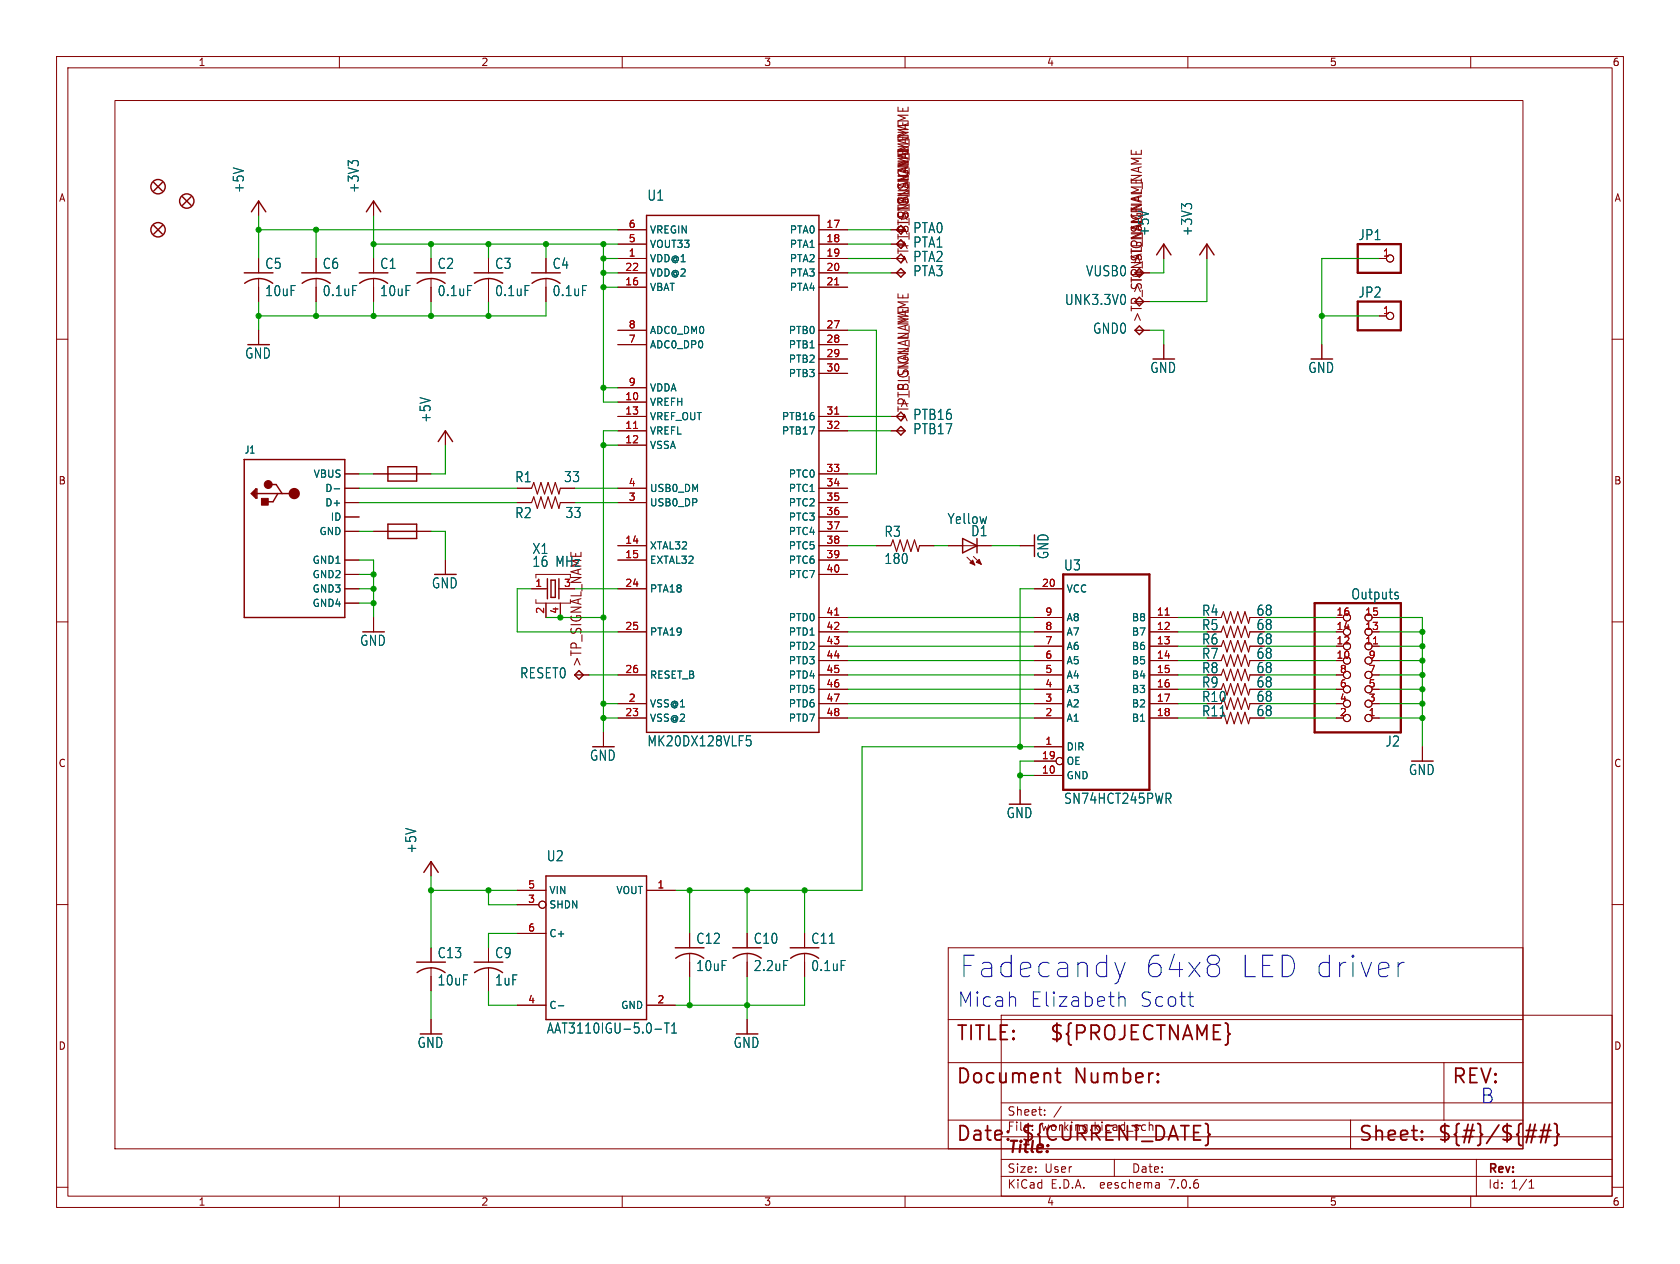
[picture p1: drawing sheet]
<svg xmlns="http://www.w3.org/2000/svg" width="297mm" height="224mm" viewBox="0 0 297 224" stroke-linecap="round" stroke-linejoin="round" font-family="sans-serif">
<g fill="none" stroke="#840000" stroke-width=".18">
<path d="M10 10h277v203.6h-277zM12 12h273v199.6h-273zM20.3 17.8h248.9v185.4h-248.9zM60 10v2M110 10v2M160 10v2M210 10v2M260 10v2M45.7 35.6v2.5M66 35.6v2.5M10 60h2M45.7 45.7v2.6"/>
<path d="M45.7 49.3v4M45.7 58.4v2.6M55.9 45.7v2.6M55.9 49.3v4M66 45.7v2.6M66 49.3v4M76.2 45.7v2.6M76.2 49.3v4M86.4 45.7v2.6M86.4 49.3v4M96.5 45.7v2.6M96.5 49.3v4"/>
<path d="M109.2 40.6h5.1M109.2 58.4h5.1M109.2 45.7h5.1M109.2 50.8h5.1M109.2 43.2h5.1M109.2 48.3h5.1M144.8 40.6h5.1M144.8 58.4h5.1M144.8 45.7h5.1M144.8 50.8h5.1M144.8 43.2h5.1M144.8 48.3h5.1"/>
<path d="M157.5 40.6h2.5M157.5 45.7h2.5M157.5 43.2h2.5M157.5 48.3h2.5M200.7 58.4h2.5M205.7 43.2v2.5M213.4 43.2v2.5M243.8 55.9h1.3M243.8 45.7h1.3M285 60h2M78.7 76.2v2.5M109.2 76.2h5.1"/>
<path d="M109.2 73.7h5.1M109.2 71.1h5.1M109.2 78.7h5.1M109.2 61h5.1M109.2 68.6h5.1M144.8 76.2h5.1M144.8 73.7h5.1M144.8 61h5.1M144.8 63.5h5.1M144.8 66h5.1M157.5 76.2h2.5M157.5 73.7h2.5"/>
<path d="M205.7 61v2.5M233.7 61v2.5M61 99.1h2.5M61 88.9h2.5M61 83.8h2.5M61 86.4h2.5M61 91.4h2.5M61 94h2.5M66 83.8h2.6M66 94h2.6M73.7 83.8h2.5M73.7 94h2.5"/>
<path d="M78.7 99.1v2.5M91.4 88.9h2.6M99.1 88.9h2.5M109.2 96.5h5.1M109.2 99.1h5.1M109.2 88.9h5.1M109.2 86.4h5.1M144.8 96.5h5.1M144.8 99.1h5.1M144.8 88.9h5.1M144.8 83.8h5.1M144.8 86.4h5.1"/>
<path d="M144.8 91.4h5.1M144.8 94h5.1M154.9 96.5h2.6M162.6 96.5h2.5M167.6 96.5h7.7M170.9 98.6l1.4 1.3M172.1 98.4l1.4 1.4M180.3 96.5h2.6M10 110h2M61 104.1h2.5M61 101.6h2.5M61 106.7h2.5"/>
<path d="M66 109.2v2.6M94 104.1h2.8M94.7 106v.7h6.1M96.5 106.7v2.5M98.8 104.1h2.8M99.1 106.7v2.5M100.8 101.6h-6.1v.6M101.6 119.4h2.5M109.2 111.8h5.1M109.2 119.4h5.1M109.2 104.1h5.1M144.8 109.2h5.1"/>
<path d="M144.8 114.3h5.1M144.8 111.8h5.1M144.8 116.8h5.1M144.8 119.4h5.1M144.8 101.6h5.1M182.9 109.2h5.1M182.9 114.3h5.1M182.9 111.8h5.1M182.9 116.8h5.1M182.9 119.4h5.1M182.9 104.1h5.1M203.2 109.2h5.1"/>
<path d="M203.2 114.3h5.1M203.2 111.8h5.1M203.2 116.8h5.1M203.2 119.4h5.1M213.4 109.2h2.5M213.4 114.3h2.5M213.4 111.8h2.5M213.4 116.8h2.5M213.4 119.4h2.5M221 109.2h2.5M221 114.3h2.5M221 111.8h2.5"/>
<path d="M221 116.8h2.5M221 119.4h2.5M236.2 119.4h1.3M242.6 109.2h1.2M242.6 114.3h1.2M242.6 111.8h1.2M242.6 116.8h1.2M242.6 119.4h1.2M285 110h2M106.7 129.5v2.6M109.2 127h5.1M109.2 124.5h5.1"/>
<path d="M144.8 127h5.1M144.8 124.5h5.1M144.8 121.9h5.1M180.3 139.7v2.5M182.9 127h5.1M182.9 124.5h5.1M182.9 121.9h5.1M182.9 132.1h5.1M182.9 137.2h5.1M182.9 134.6h3.8M203.2 127h5.1M203.2 124.5h5.1"/>
<path d="M203.2 121.9h5.1M221 127h2.5M221 124.5h2.5M221 121.9h2.5M236.2 121.9h1.3M242.6 127h1.2M242.6 124.5h1.2M242.6 121.9h1.2M251.5 132.1v2.5M10 160h2M76.2 152.4v2.5M91.4 157.5h5.1"/>
<path d="M114.3 157.5h5.1M285 160h2M76.2 167.6v2.6M76.2 171.2v4.1M86.4 167.6v2.6M86.4 171.2v4.1M91.4 177.8h5.1M91.4 160h3.8M91.4 165.1h5.1M114.3 177.8h5.1M121.9 165.1v2.5M121.9 168.7v4"/>
<path d="M132.1 165.1v2.5M132.1 168.7v4M142.2 165.1v2.5M142.2 168.7v4M167.6 167.6h101.6v35.6h-101.6zM177 179.6h108v32h-108zM76.2 180.3v2.6M132.1 180.3v2.6M167.6 198.1h101.6M167.6 180.3h101.6M167.6 188h101.6M177 195.1h108"/>
<path d="M184.7 197.1v.2M184.7 196.3v.2M187.6 195.7l-1.3 1.9M238.8 198.1v5.1M255.3 188v10.1M10 210h2M60 211.6v2M110 211.6v2M160 211.6v2M177 208.1h108M177 205.1h108M177 201.1h108"/>
<path d="M197 205.1v3M204.9 209.2l.1 1M205 210.1l-.2 .1M205 209.5l-.2 .1M210 211.6v2M260 211.6v2M261 205.1v6.5M270.3 210.2h.9M270.3 209.1l.4-.4v1.5M285 210h2"/>
<circle cx="245.7" cy="45.7" r=".63"/>
<circle cx="245.7" cy="55.9" r=".63"/>
<circle cx="238.1" cy="109.2" r=".63"/>
<circle cx="238.1" cy="116.8" r=".63"/>
<circle cx="238.1" cy="119.4" r=".63"/>
<circle cx="238.1" cy="111.8" r=".63"/>
<circle cx="238.1" cy="114.3" r=".63"/>
<circle cx="241.9" cy="111.8" r=".63"/>
<circle cx="241.9" cy="114.3" r=".63"/>
<circle cx="241.9" cy="109.2" r=".63"/>
<circle cx="241.9" cy="116.8" r=".63"/>
<circle cx="241.9" cy="119.4" r=".63"/>
<circle cx="187.3" cy="134.6" r=".63"/>
<circle cx="238.1" cy="127" r=".63"/>
<circle cx="238.1" cy="124.5" r=".63"/>
<circle cx="238.1" cy="121.9" r=".63"/>
<circle cx="241.9" cy="124.5" r=".63"/>
<circle cx="241.9" cy="121.9" r=".63"/>
<circle cx="241.9" cy="127" r=".63"/>
<circle cx="95.9" cy="160" r=".63"/>
</g>
<g fill="none" stroke="#840000" stroke-width=".25">
<path d="M27.2 32.3l1.5 1.5M27.2 39.9l1.5 1.5M28.7 32.3l-1.5 1.5M28.7 39.9l-1.5 1.5M32.3 34.8l1.5 1.5M33.8 34.8l-1.5 1.5M44.4 37.5l1.3-1.9 1.3 1.9M64.8 37.5l1.2-1.9 1.3 1.9M114.3 38.1h30.5v91.4h-30.5zM43.2 48.3h5.1M43.3 50.1a4.1 4.1 0 0 1 4.9 0M53.3 48.3h5.1"/>
<path d="M53.4 50.1a4.1 4.1 0 0 1 5 0M63.5 48.3h5.1M63.6 50.1a4.1 4.1 0 0 1 4.9 0M73.7 48.3h5M73.7 50.1a4.1 4.1 0 0 1 5 0M83.8 48.3h5.1M83.9 50.1a4.1 4.1 0 0 1 4.9 0M94 48.3h5.1M94.1 50.1a4.1 4.1 0 0 1 4.9 0M158.5 43.2l.8-.8 .7 .8-.7 .7zM158.5 45.7l.8-.7 .7 .7-.7 .8zM158.5 48.3l.8-.8 .7 .8-.7 .7z"/>
<path d="M200.7 58.4l.7-.7 .8 .7-.8 .8zM204.5 45.1l1.2-1.9 1.3 1.9M212.1 45.1l1.3-1.9 1.2 1.9M77.5 78.1l1.2-1.9 1.3 1.9M158.5 76.2l.8-.8 .7 .8-.7 .8zM43.1 81.3h17.9v27.9h-17.8v-27.9M44.6 87.3l.4-.4v.8l-.2-.2v-.2M45.2 86.5h.2v1.6h-.2l-.8-.8zM45.2 86.5v1.4M45.4 87.3h6.6M47.8 85.7h1l1.1 1.6M49.1 87.3l-.8 1.4h-1.2"/>
<path d="M68.6 82.6h5.1v2.5h-5.1zM68.6 92.7h5.1v2.6h-5.1zM68.6 83.8h5.1M68.6 94h5.1M170.2 95.3l2.5 1.2-2.5 1.3zM172.7 95.3v2.5M96.8 102.4v3.5M97.4 102.6h.8v3.1h-.8zM98.8 102.4v3.5M102.4 118.6l.7 .8-.7 .7-.8-.7zM74.9 154.3l1.3-1.9 1.3 1.9M96.5 154.9h17.8v25.4h-17.8z"/>
<path d="M73.7 170.2h5M73.7 172a4.1 4.1 0 0 1 5 0M83.8 170.2h5.1M83.9 172a4.1 4.1 0 0 1 4.9 0M119.4 167.6h5.1M119.5 169.5a4.1 4.1 0 0 1 4.9 0M129.5 167.6h5.1M129.6 169.5a4.1 4.1 0 0 1 5 0M139.7 167.6h5.1M139.8 169.5a4.1 4.1 0 0 1 4.9 0"/>
<circle cx="27.9" cy="33" r="1.27"/>
<circle cx="33" cy="35.6" r="1.27"/>
<circle cx="27.9" cy="40.6" r="1.27"/>
</g>
<path d="M158.8 18.9v.8h1.7v-.8M159.6 19.2v.5M160.5 20.4h-1.7l1.2 .5-1.2 .5M158.8 52v.7h1.7v-.7M158.8 44v.8M158.8 44.4h1.7M159.1 42.6l-.3 .3v.6h1.7M159.4 44l.5-1.2 .5 1.2M159.4 46.5l.5-1.2 .5 1.2M159.4 42.6l.3 .3v.6M159.6 52.2v.5M160.5 53.4h-1.7l1.2 .5-1.2 .5" fill="none" stroke="#840000" stroke-width=".19"/>
<path d="M94 86.4l.4-1.1 .6 2.1 .6-2.1 .7 2.1 .6-2.1 .6 2.1 .7-2.1 .6 2.1 .3-1M94 88.9l.4-1 .6 2 .6-2 .7 2 .6-2 .6 2 .7-2 .6 2 .3-1M157.5 96.5l.4-1 .6 2 .6-2 .7 2 .6-2 .6 2 .7-2 .6 2 .3-1M215.9 109.2l.4-1 .6 2 .7-2 .6 2 .6-2 .7 2 .6-2 .6 2 .3-1M215.9 114.3l.4-1 .6 2 .7-2 .6 2 .6-2 .7 2 .6-2 .6 2 .3-1M215.9 111.8l.4-1.1 .6 2.1 .7-2.1 .6 2.1 .6-2.1 .7 2.1 .6-2.1 .6 2.1 .3-1M215.9 116.8l.4-1 .6 2.1 .7-2.1 .6 2.1 .6-2.1 .7 2.1 .6-2.1 .6 2.1 .3-1.1M215.9 119.4l.4-1 .6 2 .7-2 .6 2 .6-2 .7 2 .6-2 .6 2 .3-1M215.9 121.9l.4-1 .6 2 .7-2 .6 2 .6-2 .7 2 .6-2 .6 2 .3-1M216.3 123.4l.6 2.1 .7-2.1 .6 2.1 .6-2.1 .7 2.1 .6-2.1 .6 2.1 .3-1M216.3 126l.6 2 .7-2 .6 2 .6-2 .7 2 .6-2 .6 2 .3-1" fill="none" stroke="#840000" stroke-width=".2"/>
<g fill="none" stroke="#006464" stroke-width=".18">
<path d="M62.2 28.9l-.6-.5v.9M62.4 28.5h.8M209.6 36.5l-.7-.5v1M209.7 36.1h.8M198.9 52.4v1.1M59.1 86.5h.9M246.8 105.3h.2a.31 .31 0 0 1 .2 .3 .31 .31 0 0 1-.2 .3h-.3M246.8 104.7l.4 .1M132 130.1h.7M132 130.9l.5-.1 .3 .4-.2 .6h-.6M206.5 141.2l.5 .9M206.7 140.3l.3 .3-.1 .5-.2 .1"/>
<path d="M98.7 177.9h1M115.8 182h1.1M117.5 180.9h.8M117.9 180.9v1.8M118.7 182.7h.9M118.7 181.5l.5-.6v1.8"/>
</g>
<path d="M240 43.2h7.6v5.1h-7.6zM240 53.3h7.6v5.1h-7.6zM188 101.6h15.2v38.1h-15.2zM232.4 106.7h15.2v22.8h-15.2z" fill="none" stroke="#840000" stroke-width=".41"/>
<path d="M147.6 50.4h.7M112 75.8h.7M147.6 73.2h.7M147.6 108.8h.7M206 108.8h.7M242.8 113.9h.7" fill="none" stroke="#a90000" stroke-width=".18"/>
<g fill="#840000" stroke="#840000" stroke-width=".18">
<path d="M171.4 99.6l.6-.5 .3 .8z"/>
<path d="M172.6 99.4l.5-.5 .4 .9z"/>
<path d="M46.2 88.2h1.2v1.2h-1.2z"/>
<circle cx="47.4" cy="85.7" r=".7"/>
</g>
<g fill="none" stroke="#840000" stroke-width=".32">
<path d="M186.5 189.8h1M186.9 188.9v2.2l.1 .3 .5 .1M204.7 191.2l.1 .2-.1 .1M204.7 191.2l-.1 .2 .1 .1M204.7 189.9v.2M204.7 191.2v.3M204.7 189.9l.1 .1-.1 .1M204.7 189.9l-.1 .1 .1 .1M269.8 199.9h1.8M271.4 198.9l-.7 3.2M272.4 199.9h1.8M273.1 198.9l-.7 3.2"/>
<path d="M273.9 198.9l-.7 3.2M274.8 198.7l.3 .2 .2 .2v1.2l.3 .4-.3 .3v1.2l-.2 .3-.3 .1M178.2 201.4l.1 .1M251.4 201.4l.1 .1-.1 .1M251.4 201.4l-.1 .1 .1 .1M251.4 200.1v.2M251.4 201.4v.2M251.4 200.1l.1 .1-.1 .1M251.4 200.1l-.1 .1 .1 .1M269.6 201h1.8M272.1 201h1.8"/>
</g>
<circle cx="52" cy="87.3" r=".5" fill="none" stroke="#840000" stroke-width="1"/>
<path d="M197.1 170.2l.9 2.6M197.8 175.5v2.5M197.8 176.5a.63 .63 0 0 1 1.1 .2v1.3M198 172.8l-.5 1M198.9 170.2l-.9 2.6M210 176.3h1M210.4 177.6l.1 .3 .5 .1M214.9 168.9a.82 .82 0 0 1 .7 .9 .82 .82 0 0 1-.7 .8l.3 .2 .4 .5v.7l-.2 .4-.5 .4M247.2 170.2v2.6M248.3 170.2a.97 .97 0 0 0-1.1 .7" fill="none" stroke="#0000c2" stroke-width=".18"/>
<g fill="none" stroke="#009600" stroke-width=".2">
<path d="M45.7 38.1v7.6M66 38.1v7.6M45.7 40.6h63.5M45.7 53.3v5.1M55.9 40.6v5.1M55.9 53.3v2.6M66 43.2h43.2M76.2 43.2v2.5M76.2 53.3v2.6M86.4 43.2v2.5M86.4 53.3v2.6M96.5 53.3v2.6h-50.8"/>
<path d="M96.5 43.2v2.5M106.7 45.7h2.5M106.7 48.3h2.5M106.7 43.2v27.9h2.5M106.7 50.8h2.5M149.9 58.4h5v25.4h-5M149.9 45.7h7.6M149.9 40.6h7.6M149.9 48.3h7.6M149.9 43.2h7.6M203.2 58.4h2.5v2.6M205.7 45.7v2.6h-2.5"/>
<path d="M213.4 45.7v7.6h-10.2M233.7 55.9h10.1M243.8 45.7h-10.1v15.3M78.7 78.7v5.1h-2.5M106.7 68.6h2.5M106.7 78.7h2.5M109.2 76.2h-2.5v53.3M149.9 76.2h7.6M149.9 73.7h7.6M63.5 83.8h2.5M63.5 99.1h2.5v10.1M63.5 86.4h27.9"/>
<path d="M63.5 88.9h27.9M63.5 94h2.5M76.2 94h2.5v5.1M101.6 86.4h7.6M101.6 88.9h7.6M149.9 96.5h5M165.1 96.5h2.5M175.3 96.5h5M63.5 104.1h2.5M63.5 106.7h2.5M63.5 101.6h2.5M94 104.1h-2.6v7.7h17.8"/>
<path d="M96.5 109.2h10.2M101.6 104.1h7.6M104.1 119.4h5.1M149.9 114.3h33M149.9 109.2h33M149.9 116.8h33M149.9 119.4h33M149.9 111.8h33M182.9 104.1h-2.6v28M208.3 114.3h5.1M208.3 109.2h5.1M208.3 116.8h5.1"/>
<path d="M208.3 119.4h5.1M208.3 111.8h5.1M223.5 114.3h12.7M223.5 109.2h12.7M223.5 116.8h12.7M223.5 119.4h12.7M223.5 111.8h12.7M243.8 114.3h7.7M243.8 109.2h7.7v22.9M243.8 116.8h7.7M243.8 119.4h7.7M243.8 111.8h7.7"/>
<path d="M106.7 127h2.5M106.7 124.5h2.5M149.9 121.9h33M149.9 127h33M149.9 124.5h33M180.3 137.2h2.6M182.9 132.1h-30.5v25.4h-33M182.9 134.6h-2.6v5.1M208.3 121.9h5.1M208.3 127h5.1M208.3 124.5h5.1M223.5 121.9h12.7"/>
<path d="M223.5 127h12.7M223.5 124.5h12.7M243.8 121.9h7.7M243.8 127h7.7M243.8 124.5h7.7M76.2 157.5h15.2M76.2 154.9v12.7M86.4 157.5v2.5h5M121.9 157.5v7.6M132.1 157.5v7.6M142.2 157.5v7.6M76.2 175.3v5"/>
<path d="M86.4 175.3v2.5h5M91.4 165.1h-5v2.5M121.9 172.7v5.1M132.1 172.7v7.6M142.2 172.7v5.1h-22.8"/>
</g>
<path d="M66 53.3v2.6" fill="none" stroke="#009600" stroke-width=".18"/>
<g fill="#009600" stroke="#009600" stroke-width=".18">
<circle cx="233.7" cy="55.9" r=".46"/>
<circle cx="132.1" cy="157.5" r=".46"/>
<circle cx="142.2" cy="157.5" r=".46"/>
<circle cx="180.3" cy="137.2" r=".46"/>
<circle cx="251.5" cy="127" r=".46"/>
<circle cx="251.5" cy="119.4" r=".46"/>
<circle cx="251.5" cy="121.9" r=".46"/>
<circle cx="251.5" cy="116.8" r=".46"/>
<circle cx="251.5" cy="114.3" r=".46"/>
<circle cx="251.5" cy="111.8" r=".46"/>
<circle cx="180.3" cy="132.1" r=".46"/>
<circle cx="251.5" cy="124.5" r=".46"/>
<circle cx="106.7" cy="45.7" r=".46"/>
<circle cx="106.7" cy="48.3" r=".46"/>
<circle cx="96.5" cy="43.2" r=".46"/>
<circle cx="106.7" cy="50.8" r=".46"/>
<circle cx="106.7" cy="43.2" r=".46"/>
<circle cx="55.9" cy="55.9" r=".46"/>
<circle cx="45.7" cy="40.6" r=".46"/>
<circle cx="55.9" cy="40.6" r=".46"/>
<circle cx="86.4" cy="43.2" r=".46"/>
<circle cx="76.2" cy="43.2" r=".46"/>
<circle cx="66" cy="43.2" r=".46"/>
<circle cx="45.7" cy="55.9" r=".46"/>
<circle cx="106.7" cy="127" r=".46"/>
<circle cx="106.7" cy="68.6" r=".46"/>
<circle cx="86.4" cy="55.9" r=".46"/>
<circle cx="106.7" cy="78.7" r=".46"/>
<circle cx="106.7" cy="124.5" r=".46"/>
<circle cx="106.7" cy="109.2" r=".46"/>
<circle cx="99.1" cy="109.2" r=".46"/>
<circle cx="76.2" cy="55.9" r=".46"/>
<circle cx="66" cy="55.9" r=".46"/>
<circle cx="66" cy="106.7" r=".46"/>
<circle cx="66" cy="104.1" r=".46"/>
<circle cx="66" cy="101.6" r=".46"/>
<circle cx="121.9" cy="177.8" r=".46"/>
<circle cx="132.1" cy="177.8" r=".46"/>
<circle cx="76.2" cy="157.5" r=".46"/>
<circle cx="86.4" cy="157.5" r=".46"/>
<circle cx="121.9" cy="157.5" r=".46"/>
</g>
<g font-size="5.3" fill="#0000c2">
<text x="169.4" y="173.2">Fadecandy</text>
<text x="202" y="173.2">64x8</text>
<text x="218.5" y="173.2">LED driver</text>
</g>
<g font-size="3.5" fill="#0000c2">
<text x="169.2" y="178.3">Micah</text>
<text x="181.9" y="178.3">Elizabeth</text>
<text x="201.2" y="178.3">Scott</text>
<text x="261.6" y="195.3">B</text>
</g>
<g font-size="3.5" fill="#840000">
<text x="168.9" y="184.4">TITLE:</text>
<text x="185.4" y="184.4">${PROJECTNAME}</text>
<text x="168.9" y="192.1">Document</text>
<text x="189.9" y="192.1">Number:</text>
<text x="256.5" y="192.1">REV:</text>
<text x="168.9" y="202.2">Date:</text>
<text x="180.3" y="202.2">${CURRENT_DATE}</text>
<text x="240" y="202.2">Sheet:</text>
<text x="254" y="202.2">${#}/${##}</text>
</g>
<text font-size="2.8" fill="#840000" x="178" y="204.5">Title:</text>
<g font-size="2.5" fill="#006464">
<text x="43.3" y="34.2" transform="rotate(-90 43.3 34.2)">+5V</text>
<text x="63.6" y="34.2" transform="rotate(-90 63.6 34.2)">+3V3</text>
<text x="114.4" y="35.7">U1</text>
<text x="161.3" y="41.5">PTA0</text>
<text x="203.3" y="41.9" transform="rotate(-90 203.3 41.9)">+5V</text>
<text x="211" y="41.9" transform="rotate(-90 211 41.9)">+3V3</text>
<text x="46.8" y="47.8">C5</text>
<text x="57" y="47.8">C6</text>
<text x="67.1" y="47.8">C1</text>
<text x="77.3" y="47.8">C2</text>
<text x="87.4" y="47.8">C3</text>
<text x="97.6" y="47.8">C4</text>
<text x="161.3" y="44">PTA1</text>
<text x="161.3" y="46.5">PTA2</text>
<text x="240.1" y="42.7">JP1</text>
<text x="46.8" y="52.6">10uF</text>
<text x="57" y="52.6">0.1uF</text>
<text x="67.1" y="52.6">10uF</text>
<text x="77.3" y="52.6">0.1uF</text>
<text x="87.4" y="52.6">0.1uF</text>
<text x="97.6" y="52.6">0.1uF</text>
<text x="161.3" y="49.1">PTA3</text>
<text x="191.9" y="49.1">VUSB0</text>
<text x="240.1" y="52.8">JP2</text>
<text x="188.2" y="54.2">UNK3.3V0</text>
<text x="193.1" y="59.2">GND0</text>
<text x="43.2" y="63.6">GND</text>
<text x="203.3" y="66.2">GND</text>
<text x="231.2" y="66.2">GND</text>
<text x="76.3" y="74.9" transform="rotate(-90 76.3 74.9)">+5V</text>
<text x="161.3" y="77">PTB17</text>
<text x="161.3" y="74.5">PTB16</text>
<text x="91" y="91.9">R2</text>
<text x="99.9" y="91.8">33</text>
<text x="156.3" y="95.2">R3</text>
<text x="167.4" y="92.9">Yellow</text>
<text x="171.6" y="95.1">D1</text>
<text x="94" y="98.2">X1</text>
<text x="94" y="100.5">16</text>
<text x="98.2" y="100.5">MHz</text>
<text x="156.3" y="100">180</text>
<text x="185.6" y="99" transform="rotate(-90 185.6 99)">GND</text>
<text x="188" y="101.1">U3</text>
<text x="76.3" y="104.3">GND</text>
<text x="238.8" y="106.2">Outputs</text>
<text x="212.4" y="109.1">R4</text>
<text x="212.4" y="111.7">R5</text>
<text x="222.1" y="109.1">68</text>
<text x="222.1" y="111.7">68</text>
<text x="63.6" y="114.4">GND</text>
<text x="212.4" y="114.2">R6</text>
<text x="212.4" y="116.8">R7</text>
<text x="212.4" y="119.3">R8</text>
<text x="222.1" y="114.2">68</text>
<text x="222.1" y="116.7">68</text>
<text x="222.1" y="119.3">68</text>
<text x="91.8" y="120.2">RESET0</text>
<text x="212.4" y="121.8">R9</text>
<text x="222.1" y="124.4">68</text>
<text x="222.1" y="121.8">68</text>
<text x="222.1" y="126.9">68</text>
<text x="104.2" y="134.8">GND</text>
<text x="114.4" y="132.2">MK20DX128VLF5</text>
<text x="244.8" y="132.3">J2</text>
<text x="249" y="137.3">GND</text>
<text x="188" y="142.4">SN74HCT245PWR</text>
<text x="177.9" y="144.9">GND</text>
<text x="73.8" y="151.1" transform="rotate(-90 73.8 151.1)">+5V</text>
<text x="96.6" y="152.5">U2</text>
<text x="123" y="167.1">C12</text>
<text x="133.2" y="167.1">C10</text>
<text x="143.3" y="167.1">C11</text>
<text x="77.3" y="169.7">C13</text>
<text x="87.4" y="169.7">C9</text>
<text x="123" y="172">10uF</text>
<text x="133.2" y="172">2.2uF</text>
<text x="143.3" y="172">0.1uF</text>
<text x="77.3" y="174.5">10uF</text>
<text x="87.4" y="174.5">1uF</text>
<text x="73.7" y="185.6">GND</text>
<text x="96.6" y="183">AAT3110IGU-5.0-T1</text>
<text x="129.6" y="185.6">GND</text>
</g>
<g font-size="2.5" fill="#840000">
<text x="160.9" y="41.9" transform="rotate(-90 160.9 41.9)">&gt;TP_SIGNAL_NAME</text>
<text x="202.1" y="47" transform="rotate(-90 202.1 47)">&gt;TP_SIGNAL_NAME</text>
<text x="202.1" y="57.2" transform="rotate(-90 202.1 57.2)">&gt;TP_SIGNAL_NAME</text>
<text x="160.9" y="74.9" transform="rotate(-90 160.9 74.9)">&gt;TP_SIGNAL_NAME</text>
<text x="91" y="85.5">R1</text>
<text x="99.6" y="85.5">33</text>
<text x="103.1" y="118.1" transform="rotate(-90 103.1 118.1)">&gt;TP_SIGNAL_NAME</text>
<text x="212.4" y="124.4">R10</text>
<text x="212.4" y="126.9">R11</text>
</g>
<g font-size="2.1" fill="#840000">
<text x="178" y="197.5">Sheet:</text>
<text x="178" y="200.2">File:</text>
<text x="184.1" y="200.2">working.kicad_sch</text>
<text x="178" y="207.6">Size:</text>
<text x="184.7" y="207.6">User</text>
<text x="200" y="207.6">Date:</text>
<text x="263" y="207.9">Rev:</text>
<text x="178" y="210.4">KiCad</text>
<text x="185.7" y="210.4">E.D.A.</text>
<text x="194.6" y="210.4">eeschema</text>
<text x="207" y="210.4">7.0.6</text>
<text x="263" y="210.4">Id:</text>
<text x="267.1" y="210.4">1/1</text>
</g>
<g font-size="1.8" fill="#840000">
<text x="35" y="11.9">1</text>
<text x="85" y="11.9">2</text>
<text x="135" y="11.9">3</text>
<text x="185" y="11.9">4</text>
<text x="235" y="11.9">5</text>
<text x="285" y="11.9">6</text>
<text x="10.3" y="35.9">A</text>
<text x="285.3" y="35.9">A</text>
<text x="10.3" y="85.9">B</text>
<text x="285.3" y="85.9">B</text>
<text x="10.3" y="135.9">C</text>
<text x="285.3" y="135.9">C</text>
<text x="10.3" y="185.9">D</text>
<text x="285.3" y="185.9">D</text>
<text x="35" y="213.4">1</text>
<text x="85" y="213.4">2</text>
<text x="135" y="213.4">3</text>
<text x="185" y="213.4">4</text>
<text x="235" y="213.4">5</text>
<text x="285" y="213.4">6</text>
</g>
<g font-size="1.8" fill="#a90000">
<text x="111.1" y="40.4">6</text>
<text x="146" y="40.4">17</text>
<text x="111.1" y="45.5">1</text>
<text x="111.1" y="42.9">5</text>
<text x="146" y="42.9">18</text>
<text x="146" y="45.5">19</text>
<text x="244.4" y="45.5">1</text>
<text x="110.4" y="50.5">16</text>
<text x="110.4" y="48">22</text>
<text x="146" y="48">20</text>
<text x="146" y="50.5">21</text>
<text x="111.1" y="58.2">8</text>
<text x="146" y="58.2">27</text>
<text x="244.4" y="55.6">1</text>
<text x="111.1" y="60.7">7</text>
<text x="146" y="60.7">28</text>
<text x="146" y="63.2">29</text>
<text x="146" y="65.8">30</text>
<text x="110.4" y="70.9">10</text>
<text x="111.1" y="68.3">9</text>
<text x="110.4" y="75.9">11</text>
<text x="110.4" y="73.4">13</text>
<text x="146" y="73.4">31</text>
<text x="146" y="75.9">32</text>
<text x="110.4" y="78.5">12</text>
<text x="146" y="83.6">33</text>
<text x="111.1" y="88.6">3</text>
<text x="111.1" y="86.1">4</text>
<text x="146" y="86.1">34</text>
<text x="146" y="88.6">35</text>
<text x="146" y="91.2">36</text>
<text x="146" y="93.7">37</text>
<text x="110.4" y="96.3">14</text>
<text x="110.4" y="98.8">15</text>
<text x="146" y="96.3">38</text>
<text x="146" y="98.8">39</text>
<text x="146" y="101.3">40</text>
<text x="94.5" y="103.9">1</text>
<text x="99.6" y="103.9">3</text>
<text x="110.4" y="103.9">24</text>
<text x="184.1" y="103.9">20</text>
<text x="96.3" y="108.7" transform="rotate(-90 96.3 108.7)">2</text>
<text x="98.8" y="108.7" transform="rotate(-90 98.8 108.7)">4</text>
<text x="110.4" y="111.5">25</text>
<text x="146" y="109">41</text>
<text x="146" y="111.5">42</text>
<text x="184.7" y="111.5">8</text>
<text x="184.7" y="109">9</text>
<text x="204.4" y="109">11</text>
<text x="204.4" y="111.5">12</text>
<text x="236.2" y="111.5">14</text>
<text x="236.2" y="109">16</text>
<text x="241.3" y="111.5">13</text>
<text x="241.3" y="109">15</text>
<text x="110.4" y="119.1">26</text>
<text x="146" y="114">43</text>
<text x="146" y="116.6">44</text>
<text x="146" y="119.1">45</text>
<text x="184.7" y="119.1">5</text>
<text x="184.7" y="116.6">6</text>
<text x="184.7" y="114">7</text>
<text x="204.4" y="114">13</text>
<text x="204.4" y="116.6">14</text>
<text x="204.4" y="119.1">15</text>
<text x="236.2" y="116.6">10</text>
<text x="236.2" y="114">12</text>
<text x="236.8" y="119.1">8</text>
<text x="241.3" y="114">11</text>
<text x="241.9" y="119.1">7</text>
<text x="241.9" y="116.6">9</text>
<text x="111.1" y="124.2">2</text>
<text x="146" y="121.7">46</text>
<text x="146" y="124.2">47</text>
<text x="184.7" y="124.2">3</text>
<text x="184.7" y="121.7">4</text>
<text x="204.4" y="121.7">16</text>
<text x="204.4" y="124.2">17</text>
<text x="236.8" y="124.2">4</text>
<text x="236.8" y="121.7">6</text>
<text x="241.9" y="124.2">3</text>
<text x="241.9" y="121.7">5</text>
<text x="110.4" y="126.7">23</text>
<text x="146" y="126.7">48</text>
<text x="184.7" y="131.8">1</text>
<text x="184.7" y="126.7">2</text>
<text x="204.4" y="126.7">18</text>
<text x="236.8" y="126.7">2</text>
<text x="241.9" y="126.7">1</text>
<text x="184.1" y="136.9">10</text>
<text x="184.1" y="134.4">19</text>
<text x="93.3" y="159.8">3</text>
<text x="93.3" y="157.2">5</text>
<text x="116.1" y="157.2">1</text>
<text x="93.3" y="164.8">6</text>
<text x="93.3" y="177.5">4</text>
<text x="116.1" y="177.5">2</text>
</g>
<g font-size="1.8" fill="#006464">
<text x="114.8" y="41.5">VREGIN</text>
<text x="139.5" y="41.5">PTA0</text>
<text x="114.8" y="46.6">VDD@1</text>
<text x="114.8" y="44">VOUT33</text>
<text x="139.5" y="44">PTA1</text>
<text x="139.5" y="46.6">PTA2</text>
<text x="114.8" y="51.7">VBAT</text>
<text x="114.8" y="49.1">VDD@2</text>
<text x="139.5" y="49.1">PTA3</text>
<text x="139.5" y="51.7">PTA4</text>
<text x="114.8" y="59.3">ADC0_DM0</text>
<text x="139.4" y="59.3">PTB0</text>
<text x="114.8" y="61.8">ADC0_DP0</text>
<text x="139.4" y="61.8">PTB1</text>
<text x="139.4" y="64.4">PTB2</text>
<text x="114.8" y="72">VREFH</text>
<text x="114.8" y="69.4">VDDA</text>
<text x="139.4" y="66.9">PTB3</text>
<text x="114.8" y="77.1">VREFL</text>
<text x="114.8" y="74.5">VREF_OUT</text>
<text x="138.1" y="74.5">PTB16</text>
<text x="138.1" y="77.1">PTB17</text>
<text x="43.2" y="80.4">J1</text>
<text x="114.8" y="79.6">VSSA</text>
<text x="55.4" y="84.7">VBUS</text>
<text x="57.4" y="89.8">D+</text>
<text x="57.4" y="87.2">D-</text>
<text x="114.8" y="89.8">USB0_DP</text>
<text x="114.8" y="87.2">USB0_DM</text>
<text x="139.4" y="84.7">PTC0</text>
<text x="139.4" y="87.2">PTC1</text>
<text x="139.4" y="89.8">PTC2</text>
<text x="56.4" y="94.8">GND</text>
<text x="58.4" y="92.3">ID</text>
<text x="139.4" y="92.3">PTC3</text>
<text x="139.4" y="94.8">PTC4</text>
<text x="55.2" y="99.9">GND1</text>
<text x="114.8" y="97.4">XTAL32</text>
<text x="114.8" y="99.9">EXTAL32</text>
<text x="139.4" y="97.4">PTC5</text>
<text x="139.4" y="99.9">PTC6</text>
<text x="55.2" y="102.5">GND2</text>
<text x="55.2" y="105">GND3</text>
<text x="55.2" y="107.5">GND4</text>
<text x="114.8" y="105">PTA18</text>
<text x="139.4" y="102.5">PTC7</text>
<text x="188.5" y="105">VCC</text>
<text x="114.8" y="112.6">PTA19</text>
<text x="139.4" y="110.1">PTD0</text>
<text x="139.4" y="112.6">PTD1</text>
<text x="188.5" y="112.6">A7</text>
<text x="188.5" y="110.1">A8</text>
<text x="200" y="110.1">B8</text>
<text x="200" y="112.6">B7</text>
<text x="139.4" y="115.2">PTD2</text>
<text x="139.4" y="117.7">PTD3</text>
<text x="188.5" y="117.7">A5</text>
<text x="188.5" y="115.2">A6</text>
<text x="200" y="115.2">B6</text>
<text x="200" y="117.7">B5</text>
<text x="114.8" y="125.3">VSS@1</text>
<text x="114.8" y="120.2">RESET_B</text>
<text x="139.4" y="120.2">PTD4</text>
<text x="139.4" y="122.8">PTD5</text>
<text x="139.4" y="125.3">PTD6</text>
<text x="188.5" y="125.3">A2</text>
<text x="188.5" y="122.8">A3</text>
<text x="188.5" y="120.2">A4</text>
<text x="200" y="120.2">B4</text>
<text x="200" y="122.8">B3</text>
<text x="200" y="125.3">B2</text>
<text x="114.8" y="127.9">VSS@2</text>
<text x="139.4" y="127.9">PTD7</text>
<text x="188.5" y="127.9">A1</text>
<text x="200" y="127.9">B1</text>
<text x="188.5" y="132.9">DIR</text>
<text x="188.5" y="135.5">OE</text>
<text x="188.5" y="138">GND</text>
<text x="97" y="160.9">SHDN</text>
<text x="97" y="158.3">VIN</text>
<text x="108.9" y="158.3">VOUT</text>
<text x="97" y="166">C+</text>
<text x="97" y="178.7">C-</text>
<text x="109.7" y="178.7">GND</text>
</g>
</svg>
